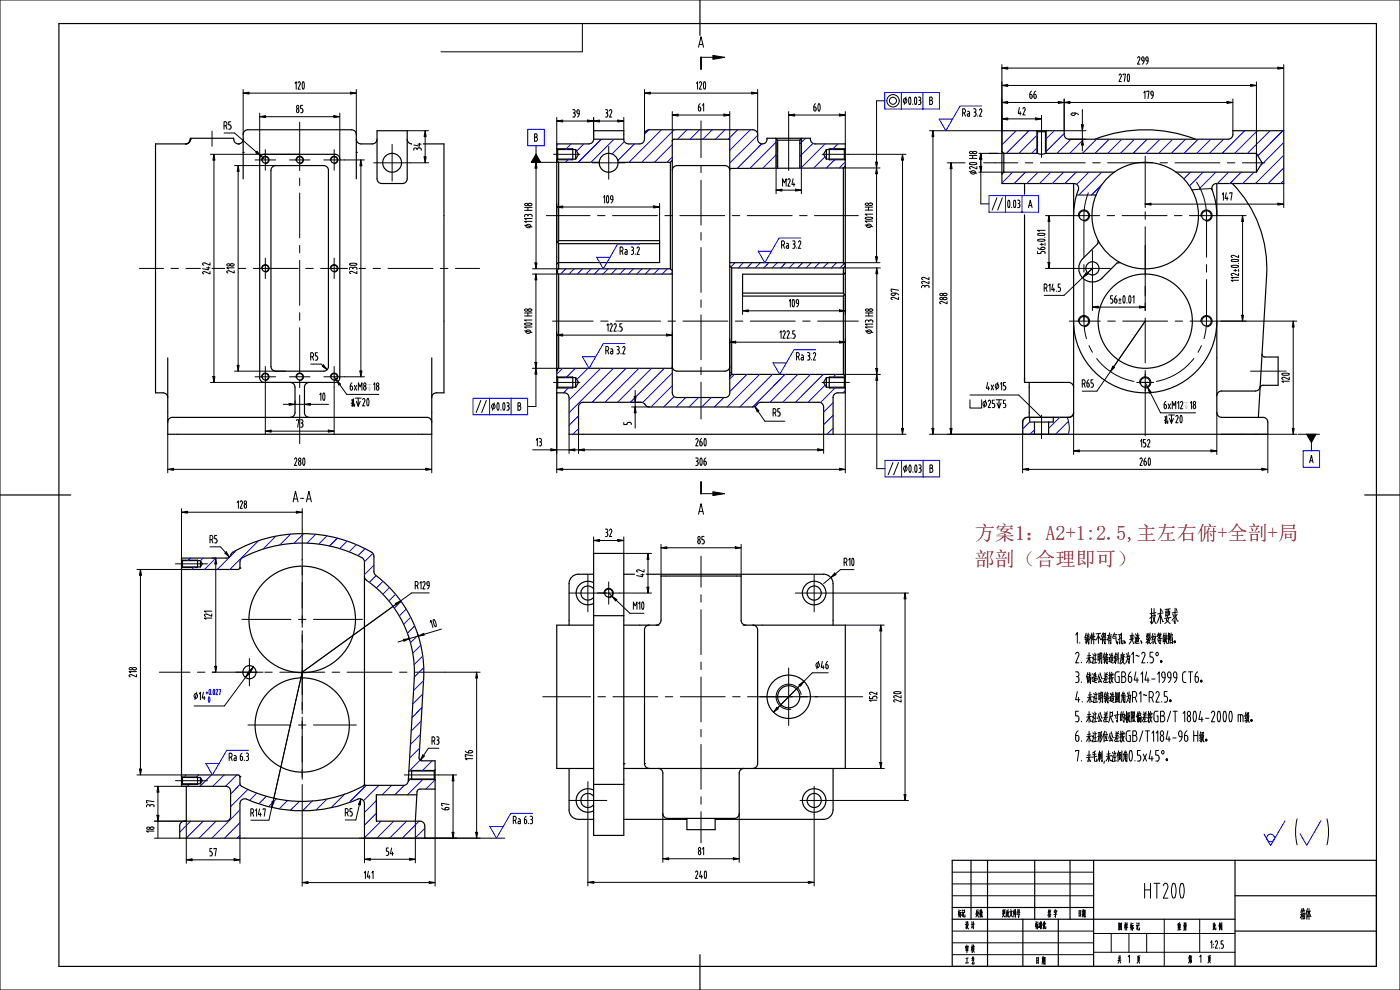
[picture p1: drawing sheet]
<svg xmlns="http://www.w3.org/2000/svg" width="594mm" height="420mm" viewBox="0 0 594 420" stroke-linecap="round" stroke-linejoin="round" font-family="sans-serif">
<g fill="none" stroke="#000" stroke-width=".5">
<path d="M80.8 59.1l-.6 1.4-1.4 .6M80.8 59.1a1.99 1.99 0 0 1-2 1.9M103.2 59.1a2.02 2.02 0 0 1-2.3 2 2.02 2.02 0 0 1-1.7-2.4h-18.4v.4M151.2 59.1l.6 1.4 1.4 .6 5.3-.1 1.2-.9 .3-1M160 55.5h12.8v20.4l-.3 1-.7 .7-1 .3h-8.8l-1-.3-.8-.7-.2-1zM172.8 59.1l.6 1.4 1.4 .6M251.9 59.1a1.99 1.99 0 0 1-2.1 1.9h-13.6v54.5M251.9 59.1h12.8M251.9 59.1v-3.6h12.8v3.6M264.7 59.1a1.99 1.99 0 0 0 1.9 1.9l4.8 .1 1.5-.6a3.7 3.7 0 0 0 .6-3.5 1.99 1.99 0 0 1 1.9-1.9h44a1.99 1.99 0 0 1 2.1 1.9v2.1M285.2 59.9l.3-.6 .6-.2h23.5v107.6a1.91 1.91 0 0 1-2 1.9h-20.4a1.99 1.99 0 0 1-2-1.9v-106.8M321.4 59.1a2.01 2.01 0 0 0 2.2 1.9 2.01 2.01 0 0 0 1.8-2.3h18.5v.9l.5 .9 1.4 .6"/>
<path d="M329.1 58.7l.8 .8M329.9 59.5v10.9M329.9 59.5h9.4M339.3 59.5v10.9M340.2 58.7l-.9 .8M439.8 55.5l.4 .4M440.2 55.9h3.4M440.2 55.9v9.2M443.6 55.9v9.2M444 55.5l-.4 .4M464.6 59.1a58.8 58.8 0 0 1 42.6 0M523.1 57v-1.5h21.6v22.4h-28.6a2 2 0 0 0-1.8 2.7"/>
<path d="M523.1 57.1l-.6 1.4-1.4 .6h-67.6l-1.4-.6a3.2 3.2 0 0 1-.6-3h-26.4v22.4h30.5M78.8 61h-12.8v105.7h3.7l1.2 .9 .3 1.1M103.2 75.9v-19.3a2 2 0 0 1 2-1.5h43.9a2.41 2.41 0 0 1 2.1 2.7v18.1M142.2 65.5l1.4 .5 .6 1.4v92.9l-.6 1.4-1.4 .6M142.2 65.5h-30l-1.4 .5-.6 1.5v93.3l1 1.2 1 .3 30-.1M174.8 61h13.6v105.7h-3.8l-1.2 .9-.2 1.1M236.2 63l.4 .4M236.2 68.1l.8 .8M236.6 63.4h7.6M236.6 67.5h7.6M236.6 67.5l-.4 .4M236.6 63.4v4.1"/>
<path d="M237 68.9h17.3M237 68.9v33.2M243 63.1v4.7M244.2 63.4l1.3 2.1-1.3 2M244.2 63.4v4.1M254.3 68.9a4 4 0 0 0 3.9 4.1 4 4 0 0 0 4-4.1M262.2 68.9h22.2M262.2 68.9a4 4 0 0 0-4-3.8 4 4 0 0 0-4 3.8M284.4 68.9v45.1M285.2 68.1l-.8 .8M285.2 72.3l.6-1.5 1.4-.5 20.4-.1 1.5 .6 .5 1.5M345.8 61h12.8v105.7h-3.7l-.9 .5-.5 .9v16.1h-112l-.1-16.1-.5-.9-.9-.5h-3.8v-9.6"/>
<path d="M350.6 63.4h7.6M350.6 67.5h7.6M350.6 63.4l-1.2 2.1 1.2 2M350.6 63.4v4.1M351.8 63.1v4.7M357.8 71.3l-48.2 .2M357.8 71.3v40.1l.8 .9M358.2 67.5l.4 .4M358.2 63.4v4.1M358.6 70.4l-.8 .9M358.6 63l-.4 .4M425.1 64.2l.8 .9"/>
<path d="M425.9 65.1v7.9M425.9 65.1h14.3M425.9 73h46.9M425.9 73l-.8 .8M440.2 65.1l1.4 .3 2-.3M443.6 65.1h89.5M455.5 77.9v13.6M455.6 77.9a2.16 2.16 0 0 1 2 1.3 2.16 2.16 0 0 1-.4 2.2l-1.3 5.2-.4 4.9M472.8 73.1a22.6 22.6 0 0 0 2.5 38.3M472.8 73a22.7 22.7 0 0 1 26.2 0h34.1M499 73.1a22.6 22.6 0 0 1 6.1 30.3 22.6 22.6 0 0 1-29.8 8M516.3 77.9l.1 97.7 .9 1.2 1 .3h18.1l.9 .5 .5 .9 .1 5.7h-104v-5.1"/>
<path d="M522.9 77.9a51.6 51.6 0 0 1 14.5 39M533.1 65.1v7.9M533.1 65.1l2.4 4-2.4 3.9M455.5 91.5l-.1 84.1-.9 1.2-1 .3h-17.6M514.1 80l1.5 5.1 .7 6.4M236.2 102.7l.5 .1M236.2 115.3h.1M236.7 102.8l.3 .6M237 102.1l-.3 .7M237 102.1h42.9v9.3h-42.9l-.8 .6M237 114h47.4M237 114l-.8 .8"/>
<path d="M237 116.3h48.2M237 103.4v10.6M237 103.4h42.9M284.4 114l.8 .8M309.6 112.9l.8 .8M310.4 113.7h47.4M310.4 113.7v45.1M357.8 113.7v10.6M358.6 115.7l-.8 .6h-42.7v9.3h42.7M358.6 112.9l-.8 .8M465.9 102.1l-.1 1.3-6.4 6.4a5.8 5.8 0 0 0 0 8.2 5.8 5.8 0 0 0 8.2-.1l6.4-6.4 1.2-.1M537.4 116.9l-3.5 60.2"/>
<path d="M315.1 124.3h42.7M357.8 125.6v33.2M357.8 124.3l.4 .7M358.2 125l.4 .1M358.2 125l-.4 .6M455.5 136.3a30.4 30.4 0 0 0 30.4 30.4 30.4 30.4 0 0 0 30.4-30.4M71.2 151.8v32.4h112v-32.4M115 155.4v-83.7l1-1.2 1-.2 20.4-.1 1.4 .6 .6 1.5-.1 83.1M115 155.5l.6 1.4 1.4 .6M117 157.5h20.4M139.4 155.5l-.6 1.4-1.4 .6M236.2 157.3h.1"/>
<path d="M236.2 159.8l.4 .4M237 156.2h48.2M243 159.9v4.7M285.2 155.5l.6 1.4 1.4 .6M287.2 157.5h20.4M309.6 155.5l-.5 1.4-1.5 .6M310.4 158.8h47.4M310.4 158.8l-.8 .8M351.8 159.9v4.7M357.8 158.8l.8 .8M358.6 159.8l-.4 .4M535.5 150.2a1.2 1.2 0 0 0 1.2 1.3h5.6v12h-6.7l-.8 .5-.2 .6"/>
<path d="M71.2 179.1l.6-1.5 1.4-.5h108l1.4 .5 .6 1.5M123.2 162.3l1 .2 .9 1.2 .1 11.3-.6 1.5-1.4 .6M131.2 162.3l-1 .2-1 1.2v11.4l.6 1.4 1.4 .6M236.6 164.3h7.6M236.6 160.2h7.6M236.6 164.3l-.4 .4M236.6 160.2v4.1M244.2 160.2l1.3 2-1.3 2.1M244.2 160.2v4.1M347.4 170.7h-24.8l-.6 .2-1.5 1.4-1.1 .4h-44a3.4 3.4 0 0 1-2.4-1.7l-.6-.3h-25l-1 .2-.7 .7-.3 1.1 .1 11.5M347.4 170.7l1.5 .5 .5 1.5M349.5 172.7v11.5"/>
<path d="M350.6 164.3h7.6M350.6 160.2l-1.2 2 1.2 2.1M350.6 160.2h7.6M350.6 160.2v4.1M358.2 164.3l.4 .4M358.2 160.2v4.1M434.7 160.3v1.9l18.8 .1 1.4 .5 .6 1.5M435.9 177.1l-1.4 .5-.6 1.5M436.7 162.2v14.9M534.7 164l-.7 1.3-1.3 .6h-14.9l-1.2 1-.3 1M251.9 234.8h12.8v119.6h-12.8zM251.8 249.8a3 3 0 0 0-4.4-.4 3 3 0 0 0 0 4.4 3 3 0 0 0 4.4-.4"/>
<path d="M251.8 247.2a5 5 0 0 0-7.4 4.4 5 5 0 0 0 7.4 4.4M251.9 243.6h-6.5a4 4 0 0 0-4 4l.1 17.6M264.7 243.6h84.8M349.4 243.6a4 4 0 0 1 4 4l.1 17.6M251.9 265.2h-15.7v60.8h15.7M251.9 261.2h12.8M264.7 265.2h10.7M279.6 265.2h-4.2a2.68 2.68 0 0 0-1.9 3.2v55.6M314.4 263.2l.6 1.4 1.4 .6M314.5 263.2v-18.8h-34l-.1 18.8-.5 1.4-1.5 .6M315.3 265.2h43.3v60.8h-39.1M319.4 265.2l1.5 .6 .5 1.4"/>
<path d="M321.5 267.2v56.8M241.5 326l-.1 17.6a4 4 0 0 0 4 4h6.5M251.8 337.8a3 3 0 0 0-4.4-.4 3 3 0 0 0 0 4.4 3 3 0 0 0 4.4-.4M251.8 335.2a5 5 0 0 0-7.4 4.4 5 5 0 0 0 7.4 4.4M251.9 332.8h12.8M264.7 326h54.7M273.4 324l.6 1.4 1.4 .6M279.2 326l1.5 .6 .5 1.4v17.2M315.6 326l-1.4 .6-.6 1.4v17.2M321.4 324l-.5 1.4-1.5 .6M353.5 326l-.1 17.6a4 4 0 0 1-4 4M264.7 347.6h26.7"/>
<path d="M281.2 345.2l.6 1.4 1.5 .6h28.3l1.5-.6 .5-1.4M291.4 347.2v4.8h12v-4.8M303.4 347.6h46.1"/>
<circle cx="112.6" cy="67.9" r="1.36"/>
<circle cx="127.2" cy="67.9" r="1.36"/>
<circle cx="141.8" cy="67.9" r="1.36"/>
<circle cx="166.4" cy="69.1" r="4"/>
<circle cx="459.9" cy="91.5" r="2.04"/>
<circle cx="511.9" cy="91.5" r="2.04"/>
<circle cx="112.6" cy="113.9" r="1.36"/>
<circle cx="141.8" cy="113.9" r="1.36"/>
<circle cx="463.5" cy="113.9" r="2.8"/>
<circle cx="459.9" cy="136.3" r="2.04"/>
<circle cx="485.9" cy="136.3" r="20"/>
<circle cx="511.9" cy="136.3" r="2.04"/>
<circle cx="112.6" cy="159.9" r="1.36"/>
<circle cx="127.2" cy="159.9" r="1.36"/>
<circle cx="141.8" cy="159.9" r="1.36"/>
<circle cx="485.9" cy="162.3" r="2.04"/>
<circle cx="258.2" cy="251.6" r="1.7"/>
<circle cx="345.4" cy="251.6" r="5"/>
<circle cx="345.4" cy="251.6" r="3"/>
<circle cx="334.6" cy="295.6" r="9.2"/>
<circle cx="334.6" cy="295.6" r="4.7"/>
<circle cx="345.4" cy="339.6" r="5"/>
<circle cx="345.4" cy="339.6" r="3"/>
</g>
<g fill="none" stroke="#00f" stroke-width=".42">
<path d="M255.1 59.1l-9.8 9.8M260.5 59.1l-9.8 9.8M275.2 55.1l-1.7 1.8M280.7 55.1l-13.8 13.8M286.1 55.1l-13.9 13.8M291.4 55.1l-4 4M296.8 55.1l-4 4M302.2 55.1l-4 4M307.6 55.1l-4 4M313 55.1l-4 4M318.4 55.1l-8.8 8.7M321.5 57.4l-11.9 11.8"/>
<path d="M325.5 58.7l-.1 .1M329.9 59.6l-11.7 11.8M341.7 58.7l-2.4 2.3M425.7 55.5l-.6 .6M431.1 55.5l-6 6M436.5 55.5l-9.6 9.6M440.2 57.1l-7.9 8M447.3 55.5l-3.7 3.6M451.5 56.6l-7.9 7.9M454.5 59.1l-6 6M459.8 59.1l-6 6M465.2 59.1l-6 6"/>
<path d="M470.6 59.1l-6 6M476 59.1l-6 6M481.4 59.1l-6 6M486.8 59.1l-6 6M492.2 59.1l-6 6M497.6 59.1l-6.1 6M503 59.1l-6.1 6M508.4 59.1l-6 6M513.7 59.1l-6 6M519.1 59.1l-6 6M528.1 55.5l-9.6 9.6M533.5 55.5l-9.6 9.6"/>
<path d="M538.9 55.5l-9.6 9.6M544.3 55.5l-10.6 10.5M236.9 61l-.7 .8M241.2 67.5l-1.3 1.4M242.3 61l-2.3 2.4M247.7 61l-3 3.1M264.9 60l-5.3 5.3M269.2 61l-7.1 7.2M285.2 61.3l-7.6 7.6M285.2 66.6l-2.2 2.3M323.1 61l-10.3 10.5M329.9 65l-6.3 6.4"/>
<path d="M329.9 70.4l-.9 1M344.9 60.8l-5.6 5.6M350.1 61l-10.3 10.3M350.1 66.5l-4.9 4.8M354.4 67.5l-3.8 3.8M355.4 61l-2.3 2.4M358.6 68.7l-2.5 2.6M429.7 73l-4.6 4.7M435.1 73l-4.8 4.9M440.2 62.5l-2.5 2.6M440.4 73l-4.7 4.9M445.8 73l-4.8 4.9"/>
<path d="M451.3 73l-4.9 4.9M456.6 73l-4.8 4.9M462 73l-5.2 5.2M467.4 73l-9.7 9.7M467.5 78.4l-4.4 4.3M499.7 73l-.3 .3M505.1 73l-2.8 2.9M510.5 73l-5.8 5.9M515.9 73l-7.2 7.3M521.3 73l-4.8 4.9M526.6 73l-4.7 4.9M532.1 73l-4.8 4.9"/>
<path d="M544.7 60.4l-10 10M544.7 65.8l-12.1 12.1M544.7 71.2l-6.7 6.7M544.7 76.6l-1.3 1.3M240 114l-2.2 2.3M243.6 114l-2.2 2.3M247.2 114l-2.2 2.3M250.8 114l-2.2 2.3M254.4 114l-2.2 2.3M258 114l-2.2 2.3M261.6 114l-2.2 2.3M265.2 114l-2.2 2.3"/>
<path d="M268.8 114l-2.3 2.3M272.3 114l-2.1 2.3M275.9 114l-2.1 2.3M279.6 114l-2.2 2.3M283.2 114l-2.3 2.3M285.2 115.6l-.7 .7M311.9 111.4l-1.9 1.9M315.4 111.4l-2.2 2.3M319 111.4l-2.2 2.3M322.6 111.4l-2.2 2.3M326.2 111.4l-2.2 2.3M329.8 111.4l-2.2 2.3"/>
<path d="M333.4 111.4l-2.2 2.3M337 111.4l-2.2 2.3M340.6 111.4l-2.2 2.3M344.2 111.4l-2.2 2.3M347.8 111.4l-2.3 2.3M351.3 111.4l-2.2 2.3M354.9 111.4l-2.1 2.3M358.2 111.8l-1.8 1.9M238.7 156.2l-2.5 2.5M244.1 156.2l-4 4M249.5 156.2l-4.8 4.8M254.9 156.2l-13.4 13.5"/>
<path d="M260.2 156.2l-18.7 18.9M265.7 156.2l-14.4 14.5M271.1 156.2l-14.5 14.5M276.5 156.2l-14.5 14.5M281.8 156.2l-14.4 14.5M285.2 158.2l-12.5 12.6M311.6 158.8l-2 2M316.9 158.8l-7.3 7.4M322.3 158.8l-13.8 13.9M327.7 158.8l-13.8 13.9M333.1 158.8l-13.8 13.9M338.5 158.8l-11.8 11.9"/>
<path d="M343.9 158.8l-11.8 11.9M349.2 158.8l-11.7 11.9M354.6 158.8l-1.3 1.4M241.5 164.3l-2.4 2.4M245.5 176.5l-4 4M285.2 163.6l-9 9.1M286 168.2l-4.4 4.5M291 168.6l-4 4.1M296.4 168.6l-4 4.1M301.8 168.6l-4.1 4.1M307.1 168.6l-4 4.1M350.1 163.4l-7.3 7.3"/>
<path d="M353.5 170.8l-4 4M353.5 176.2l-4 4M354.6 164.3l-6.5 6.5M358.6 165.6l-1 1.1M245.5 181.8l-2.5 2.4M353.5 181.6l-2.7 2.6"/>
</g>
<g fill="#000">
<circle cx="80.8" cy="59.1" r=".25"/>
<circle cx="101.2" cy="61" r=".25"/>
<circle cx="103.2" cy="64.7" r=".25"/>
<circle cx="151.2" cy="64.7" r=".25"/>
<circle cx="236.2" cy="115.3" r=".25"/>
<circle cx="236.2" cy="157.3" r=".25"/>
<circle cx="309.6" cy="158.1" r=".25"/>
<circle cx="264.7" cy="324" r=".25"/>
<circle cx="273.5" cy="324" r=".25"/>
</g>
<g fill="none" stroke="#000" stroke-width=".42">
<path d="M329.3 58.8v12.6M340 58.8v12.5M439.9 55.6v9.5M443.9 55.6v9.5M236.3 63.1h6.7M236.3 67.8h6.7M351.8 63.1h6.7M351.8 67.8h6.7M514 80l-8.3 .6M456.8 82.7h8.2M236.3 159.9h6.7M351.8 159.9h6.7"/>
<path d="M236.3 164.6h6.7M351.8 164.6h6.7M339.9 294.7a5.3 5.3 0 0 0-6.2-4.4 5.3 5.3 0 0 0-4.3 6.2 5.3 5.3 0 0 0 6.2 4.4"/>
</g>
<path d="M514 80h.1" fill="none" stroke="#000" stroke-width=".42"/>
<g fill="none" stroke="#000" stroke-width=".42">
<path d="M231.8 91.5h18.5M253.5 91.5h3.2M259.9 91.5h19M282.1 91.5h3.2M288.4 91.5h19.1M310.7 91.5h3.1M317 91.5h19.1M339.2 91.5h3.2M345.6 91.5h18.6M234.4 136.2h17.3M254.9 136.2h3.1M261.2 136.2h19.1"/>
<path d="M283.4 136.2h3.2M289.8 136.2h19M312 136.2h3.2M318.4 136.2h19M340.6 136.2h3.2M346.9 136.2h17.3"/>
</g>
<path d="M225.9 68.9h11.1M227.4 68.9l.4 2.5h-.8zM227.4 71.4v40.1M225.9 114h11.1M227 111.5h.8l-.4 2.5z" fill="none" stroke="#000" stroke-width=".42"/>
<path d="M227.4 68.9l.4 2.5h-.8zM227 111.5h.8l-.4 2.5z" fill="#000"/>
<path d="M222 85.9h4.3v11.1h-4.3z" fill="none" stroke="#fff" stroke-width=".42"/>
<path d="M222 85.9h4.3v11.1h-4.3z" fill="#fff"/>
<path d="M236.2 115.5l.8 .8v39.9l-.8 .9z" fill="none" stroke="#000" stroke-width=".5"/>
<path d="M225.9 116.3h11.1M227.4 116.3l.4 2.5h-.8zM227.4 118.8v35M225.9 156.2h11.1M227 153.8h.8l-.4 2.4z" fill="none" stroke="#000" stroke-width=".42"/>
<path d="M227.4 116.3l.4 2.5h-.8zM227 153.8h.8l-.4 2.4z" fill="#000"/>
<path d="M222 130.7h4.2v11.1h-4.2z" fill="none" stroke="#fff" stroke-width=".42"/>
<path d="M222 130.7h4.2v11.1h-4.2z" fill="#fff"/>
<path d="M329.9 70.4v1M339.3 70.4v.9M309.6 111.4h48.2" fill="none" stroke="#000" stroke-width=".5"/>
<g fill="none" stroke="#000" stroke-width=".42">
<path d="M273.5 39.5l2.4-.4v.8zM273.5 38v20M275.9 39.5h43M318.9 39.1l2.6 .4-2.6 .4zM321.5 38v20M285.2 48.8l2.5-.4v.9zM285.2 47.3v12.6M287.7 48.8h19.4M307.1 48.4l2.5 .4-2.5 .5zM309.6 47.3v11.8M329.3 58.8v23.4M334.6 48.8l2.6-.4v.9z"/>
<path d="M334.6 47.3v10.3M337.2 48.8h19M340 58.8v23.4M356.2 48.4l2.4 .4-2.4 .5zM358.6 47.3v13.7M360 65.5h24.4M382.9 65.5l.4 2.5h-.8zM382.9 68v113.7M236.2 87.8l2.6-.4v.8zM236.2 86.3v16.4M238.8 87.8h38.6M277.4 87.4l2.5 .4-2.5 .4z"/>
<path d="M279.9 86.3v15.8M329.3 80.7l2.5-.5v.9zM337.5 80.2l2.5 .5-2.5 .4zM357.8 113.7h15.7M372 113.7l.4 2.5h-.8zM372 116.2v40.1M315.1 131.9l2.5-.4v.8zM315.1 125.6v7.8M317.6 131.9h38.6M356.2 131.5l2.4 .4-2.4 .4zM358.6 125.1v8.3M236.2 142.2l2.6-.5v.9z"/>
<path d="M236.2 140.7v16.4M238.8 142.2h44M282.8 141.7l2.4 .5-2.4 .4zM285.2 140.7v15.5M309.6 145.2l2.6-.5v.9zM309.6 143.6v16M312.2 145.2h44M356.2 144.7l2.4 .5-2.4 .4zM357.8 158.8h15.7M358.6 143.6v16M371.6 156.3h.8l-.4 2.5zM236.2 166.7v33.9"/>
<path d="M268 170.7h4M268 172.7h7.4M269.1 168.1h.8l-.4 2.6zM269.5 172.7l.4 2.4h-.8zM269.5 165.6v2.5M269.5 170.7v10.9M320.3 172.5l1.7 1.8-.7 .5zM321.7 174.5l2.8 4.2h8.5M358.6 166.7v33.9M226 190.8h15.5M233.7 190.4l2.5 .4-2.5 .5zM236.2 199.1l2.6-.4v.8z"/>
<path d="M238.8 199.1h117.4M241.5 190.8l2.4-.4v.9zM241.5 184.2v8.2M243.9 190.8h2.5M245.5 190.8l2.5-.4v.9zM245.5 184.2v8.2M248 190.8h99M347 190.4l2.5 .4-2.5 .5zM349.5 184.2v8.2M353.5 184.2h30.9M356.2 198.7l2.4 .4-2.4 .4zM382.5 181.7h.8l-.4 2.5z"/>
</g>
<g fill="#000">
<path d="M273.5 39.5l2.4-.4v.8zM318.9 39.1l2.6 .4-2.6 .4zM285.2 48.8l2.5-.4v.9zM307.1 48.4l2.5 .4-2.5 .5zM334.6 48.8l2.6-.4v.9zM356.2 48.4l2.4 .4-2.4 .5zM382.9 65.5l.4 2.5h-.8zM236.2 87.8l2.6-.4v.8zM277.4 87.4l2.5 .4-2.5 .4zM329.3 80.7l2.5-.5v.9zM337.5 80.2l2.5 .5-2.5 .4zM372 113.7l.4 2.5h-.8z"/>
<path d="M315.1 131.9l2.5-.4v.8zM356.2 131.5l2.4 .4-2.4 .4zM236.2 142.2l2.6-.5v.9zM282.8 141.7l2.4 .5-2.4 .4zM309.6 145.2l2.6-.5v.9zM356.2 144.7l2.4 .5-2.4 .4zM371.6 156.3h.8l-.4 2.5zM269.1 168.1h.8l-.4 2.6zM269.5 172.7l.4 2.4h-.8zM320.3 172.5l1.7 1.8-.7 .5zM233.7 190.4l2.5 .4-2.5 .5zM236.2 199.1l2.6-.4v.8z"/>
<path d="M241.5 190.8l2.4-.4v.9zM245.5 190.8l2.5-.4v.9zM347 190.4l2.5 .4-2.5 .5zM356.2 198.7l2.4 .4-2.4 .4zM382.5 181.7h.8l-.4 2.5z"/>
</g>
<path d="M334.6 57.6v14.7M348.8 65.5h11.2M348.7 162.2h11.7" fill="none" stroke="#000" stroke-width=".42"/>
<path d="M366.7 130.7h4.1v11.1h-4.1z" fill="none" stroke="#fff" stroke-width=".42"/>
<path d="M366.7 130.7h4.1v11.1h-4.1z" fill="#fff"/>
<path d="M357.7 71.3h15.7M371.9 71.3l.4 2.4h-.8zM371.9 73.7v35.3M357.8 111.4h15.6M371.5 109h.8l-.4 2.4z" fill="none" stroke="#000" stroke-width=".42"/>
<path d="M371.9 71.3l.4 2.4h-.8zM371.5 109h.8l-.4 2.4z" fill="#000"/>
<path d="M366.6 85.8h4.1v11.1h-4.1z" fill="none" stroke="#fff" stroke-width=".42"/>
<path d="M366.6 85.8h4.1v11.1h-4.1z" fill="#fff"/>
<g fill="none" stroke="#000" stroke-width=".42">
<path d="M236.2 51.3l2.6-.4v.9zM236.2 49.8v11.2M238.8 51.3h10.5M249.3 50.9l2.6 .4-2.6 .5zM251.9 51.3l2.5-.4v.9zM251.9 49.8v9.3M254.4 51.3h7.7M262.1 50.9l2.6 .4-2.6 .5zM264.7 49.8v5.7M518.1 91.5h10.6M527.2 91.5l.4 2.5h-.8zM527.2 94v39.7"/>
<path d="M518.1 136.2h10.6M526.8 133.7h.8l-.4 2.5z"/>
</g>
<path d="M236.2 51.3l2.6-.4v.9zM249.3 50.9l2.6 .4-2.6 .5zM251.9 51.3l2.5-.4v.9zM262.1 50.9l2.6 .4-2.6 .5zM527.2 91.5l.4 2.5h-.8zM526.8 133.7h.8l-.4 2.5z" fill="#000"/>
<g fill="none" stroke="#000" stroke-width=".42">
<path d="M441.9 54v12.8M422.3 69.1h9.6M435.1 69.1h3.1M441.4 69.1h19.1M463.6 69.1h3.2M470 69.1h19M485.9 66.3v20.4M492.2 69.1h3.2M498.6 69.1h19M507.7 77.3a26 26 0 0 1 4.1 16.6M520.8 69.1h3.2M527.1 69.1h9.6"/>
<path d="M453.1 91.5h13.4M461.8 81.8l-1.2 3.8-.6 3.9-.1 19.6M469.7 91.5h3.2M476.1 91.5h19M485.9 89.9v3.2M485.9 96.2v29.2M498.3 91.5h3.2M504.6 91.5h13.5M511.9 91.5v17.6M459.9 112.3v3.2M459.9 118.6v17.6M511.9 112.3v3.2"/>
<path d="M511.9 118.6v17.6M453.7 136.2h13.2M470 136.2h3.2M476.4 136.2h19M485.9 128.6v3.2M485.9 134.9v19.1M498.6 136.2h3.2M505 136.2h13.1M485.9 157.2v3.1M485.9 163.5v21.3"/>
</g>
<path d="M521.9 107.9h4.1v11.9h-4.1z" fill="none" stroke="#fff" stroke-width=".42"/>
<path d="M521.9 107.9h4.1v11.9h-4.1z" fill="#fff"/>
<path d="M460.8 115.8l.6 .6-2.1 1.4zM463.5 113.9l-12 11.4h-8.5M463.5 130.3l2.5-.4v.8zM463.5 121.4v10.4M466 130.3h17.4M483.4 129.9l2.5 .4-2.5 .4zM485.9 121.4v10.4" fill="none" stroke="#000" stroke-width=".42"/>
<path d="M460.8 115.8l.6 .6-2.1 1.4zM463.5 130.3l2.5-.4v.8zM483.4 129.9l2.5 .4-2.5 .4z" fill="#000"/>
<path d="M455.9 113.9h15.2M463.5 106.3v15.1" fill="none" stroke="#000" stroke-width=".42"/>
<path d="M470.9 124.9h10.5v4.2h-10.5z" fill="none" stroke="#fff" stroke-width=".42"/>
<path d="M470.9 124.9h10.5v4.2h-10.5z" fill="#fff"/>
<path d="M443.6 91.5h9.5M445.1 91.5l.4 2.5h-.8zM445.1 94v17.3M443.6 113.9h12.3M444.7 111.3h.8l-.4 2.6z" fill="none" stroke="#000" stroke-width=".42"/>
<path d="M445.1 91.5l.4 2.5h-.8zM444.7 111.3h.8l-.4 2.6z" fill="#000"/>
<path d="M439.7 97.4h4.2v10.5h-4.2z" fill="none" stroke="#fff" stroke-width=".42"/>
<path d="M439.7 97.4h4.2v10.5h-4.2z" fill="#fff"/>
<g fill="none" stroke="#000" stroke-width=".42">
<path d="M90 55.7v6.4M127.2 51.8v20.6M297.4 51.3v15.6M108.2 67.9h8.7M112.6 63.5v8.7M122.8 67.9h8.7M127.2 75.5v3.2M137.4 67.9h8.8M141.8 63.5v8.7M158.5 69.1h15.7M166.4 61.3v15.5M234.8 65.5h11.2"/>
<path d="M297.4 70.1v3.1M297.4 76.4v19.1M127.2 81.9v19M297.4 98.6v3.2M59.1 113.9h10.3M72.5 113.9h3.2M78.9 113.9h19M101.1 113.9h3.2M107.5 113.9h19M112.6 109.5v8.7M127.2 104.1v3.2M127.2 110.5v19"/>
<path d="M129.7 113.9h3.2M136 113.9h19.1M141.8 109.5v8.7M158.3 113.9h3.1M164.6 113.9h19.1M186.8 113.9h3.2M193.2 113.9h10.3M297.4 105v19M127.2 132.7v3.2M127.2 139v19.1M297.4 127.2v3.2M297.4 133.6v19"/>
<path d="M108.2 159.9h8.7M112.6 155.5v8.7M122.8 159.9h8.7M137.4 159.9h8.8M141.8 155.5v8.7M297.4 155.8v3.2M530.6 157.5h15.1M127.2 161.3v3.1M127.2 167.6v20.6M234.8 162.2h11.2M297.4 162.1v15.7M441.9 176.1v10"/>
<path d="M128.2 224.6v13M297.4 236v13.1M128.2 240.7v3.2M128.2 247.1v19M241.5 251.6h21.4M249.4 243.6v16M258.3 246.9v9.4M297.4 252.3v3.2M297.4 258.7v19M337.5 251.6h16M345.4 243.6v16M128.2 269.3v3.2"/>
<path d="M128.2 275.7v19M67.6 285.2h13M83.8 285.2h3.2M90.1 285.2h19.1M112.4 285.2h3.1M118.7 285.2h19.1M128.2 297.9v3.2M140.9 285.2h3.2M147.3 285.2h19M169.5 285.2h3.2M175.9 285.2h12.9M230.3 295.6h20.2"/>
<path d="M253.7 295.6h3.2M260 295.6h19.1M282.3 295.6h3.1M288.6 295.6h19.1M297.4 280.9v3.2M297.4 287.2v19.1M310.8 295.6h3.2M317.2 295.6h48.8M334.6 283.4v24.4M128.2 304.2v19.1M297.4 309.5v3.1M297.4 315.8v19.1"/>
<path d="M74.4 331.2h13.6M128.2 326.5v3.1M128.2 332.8v13M171.6 328.8h14.4M241.5 339.6h16M249.4 331.6v16M297.4 338v3.2M339.4 339.6h12M345.4 333.6v12M297.4 344.4v13.2"/>
</g>
<g fill="none" stroke="#000" stroke-width=".42">
<path d="M103.2 39.5l2.5-.4v.8zM103.2 38v19M105.7 39.5h43M148.7 39.1l2.5 .4-2.5 .4zM151.2 38v19M425.1 28.9l2.5-.4v.8zM425.1 36.3l2.5-.5v.9zM425.1 27.4v36.8M427.6 28.9h114.6M427.6 36.3h103M530.6 35.8l2.5 .5-2.5 .4zM533.1 34.7v30.4"/>
<path d="M542.2 28.5l2.5 .4-2.5 .4zM544.7 27.4v28.1M99.5 56.4l9.3 8.1M110.2 49.5l2.5-.4v.8zM110.2 48v19.9M112.7 49.5h29M141.7 49.1l2.5 .4-2.5 .4zM144.2 48v19.9M172.8 55.5h9.1M180.4 55.5l.4 2.4h-.9zM180.4 57.9v8.6M394.4 55.5h30.7"/>
<path d="M395.8 55.5l.4 2.4h-.8zM395.8 57.9v123.8M425.1 43.5l2.5-.4v.8zM425.1 50.4l2.5-.4v.9zM427.6 43.5h21.4M427.6 50.4h11.8M439.4 50l2.5 .4-2.5 .5zM441.9 49v5M449 43.1l2.5 .4-2.5 .4zM451.5 43.5l2.5-.4v.8zM451.5 42v13.5h9.3M453.5 59.1h7.3"/>
<path d="M454 43.5h66.6M458.8 53h.9l-.5 2.5zM459.2 59.1l.5 2.5h-.9zM459.2 46.5v12.6M520.6 43.1l2.5 .4-2.5 .4zM523.1 42v13.5M89.3 65.5h37.9M90.8 65.5l.4 2.5h-.9zM90.8 68v91.8M99.5 70.2h20.6M101 70.2l.4 2.5h-.8zM101 72.7v82.3"/>
<path d="M109.1 64.2l1.5 1.9-2.1-1.3zM110.6 66.1l1.6 1.3M146.2 67.9h8.4M153.1 67.9l.5 2.4h-.9zM153.1 70.3v87.1M174.2 69.1h7.7M179.9 66.5h.9l-.4 2.6zM403.5 69.1l.5 2.5h-.9zM403.5 71.6v110.1M459.2 61.6v2.4M544.7 77.9v10.2M485.9 86.6l2.5-.4v.8z"/>
<path d="M485.9 86.3v1.8M488.4 86.6h53.8M542.2 86.2l2.5 .4-2.5 .4zM485.9 136.2l-20.5 29.7M518.1 136.2h32.1M548.7 136.2l.4 2.6h-.8zM548.7 138.8v42.9M90.3 159.8h.9l-.4 2.4zM99.5 157.5h21.7M100.6 155h.8l-.4 2.5zM136.3 154.5l.7 .6M137.3 154.8l1.5 2-2.1-1.4z"/>
<path d="M146.2 159.9h8.4M152.7 157.4h.9l-.5 2.5zM472.2 155.3l.7 .5-1.8 1.9zM89.3 162.2h33.9M112.6 164.2v20.2M120.2 171.5h2.5M122.7 171.1l2.5 .4-2.5 .4zM125.2 170v1.5h4M129.2 171.5l2.5-.4v.8zM129.2 170v1.5M131.7 171.5h7.7M141.8 164.2v20.2"/>
<path d="M455.5 175v17.8M516.3 175v17.8M71.2 199.1l2.5-.4v.8zM71.2 184.2v16.4M73.7 199.1h106.9M112.6 182.9l2.5-.4v.8zM115.1 182.9h24.2M139.3 182.5l2.5 .4-2.5 .4zM180.6 198.7l2.6 .4-2.6 .4zM183.2 184.2v16.4M394.4 184.2h39.5v16.4M395.4 181.7h.8l-.4 2.5z"/>
<path d="M403.1 181.7h.9l-.5 2.5zM433.9 199.1l2.5-.4v.8zM436.4 199.1h99M455.5 191.3l2.5-.4v.8zM458 191.3h55.8M513.8 190.9l2.5 .4-2.5 .4zM518.1 184.2h32.1M535.4 198.7l2.5 .4-2.5 .4zM537.9 184.2v16.4M548.3 181.7h.8l-.4 2.5zM77 217.3l2.5-.4v.8zM77 215.8v21"/>
<path d="M79.5 217.3h46.2M125.7 216.9l2.5 .4-2.5 .4zM128.2 215.8v8.8M90 236.8h1.5M91.5 236.8l.4 2.5h-.8zM91.5 239.3v43.4M93.6 232l2.1 2.4M95.4 234.7l.6-.6 1.3 2.2zM251.9 229.3l2.5-.4v.8zM251.9 227.8v7M254.4 229.3h7.7M262.1 228.9l2.6 .4-2.6 .4z"/>
<path d="M264.7 227.8v7M280.5 232.4l2.5-.4v.8zM280.5 230.9v13.5M283 232.4h29M312 232l2.5 .4-2.5 .4zM314.5 230.9v13.5M58.1 241.6h18.9M59.6 241.6l.4 2.5h-.8zM59.6 244.1v82.2M167.7 256l2.3-1.1-1.8 1.8zM174.7 251.5l-46.5 33.7-14.1 62.8M353.5 251.6h32"/>
<path d="M384 251.6l.4 2.5h-.8zM384 254.1v83M171.1 271.3l2.5-.3-2.2 1.1zM171.2 271.7l-2.3 .7M173.2 269.5l.6 2.1M177 268.4l.7 2M177.5 269.8l2.3-1.1 .2 .8zM187.3 266.9l-13.7 4.1M90 285.2h1.5M91.1 282.7h.8l-.4 2.5zM104.1 287.4l-8.9 12.1h-12.9M107.5 282.9l-1.8 2.5"/>
<path d="M188.8 285.2h14.9M202.2 285.2l.4 2.5h-.8zM202.2 287.7v65.4M181.8 317.4l-2.1 3.1M58.1 328.8h18.9M59.2 326.3h.8l-.4 2.5zM65.5 333.6h13.5M67 333.6l.5 2.5h-.9zM67 336.1v9.8M115.5 340l.8 .2-1 2.3zM153.1 338.9l-.2 2.6-.8-.2zM179.4 320.3l.7 .4-1.8 1.9z"/>
<path d="M184.6 334.8v41.2M186 328.8h7.8M192.2 328.8l.4 2.5h-.8zM192.2 331.3v21.8M351.4 339.6h34.1M383.6 337.1h.8l-.4 2.5zM65.5 348.4h13.5v17.9M65.5 355.6h10.8M66.6 345.9h.9l-.5 2.5zM67 348.4v7.2M101.8 355.6v10.7M128.2 345.8v30.2"/>
<path d="M152.5 341.4l-1.5 6.5M154.6 355.6v10.5M176.2 348.4v17.7M180.2 355.6h23.5M191.8 353.1h.8l-.4 2.5zM201.8 353.1h.8l-.4 2.5zM249.4 347.6v28.3M281.2 345.2v20.6M313.6 345.2v20.6M345.4 345.6v30.3M79 364.8l2.5-.5v.9zM81.5 364.8h17.8"/>
<path d="M99.3 364.3l2.5 .5-2.5 .4zM128.2 374.4l2.5-.4v.8zM130.7 374.4h51.4M154.6 364.5l2.5-.4v.9zM157.1 364.5h16.6M173.7 364.1l2.5 .4-2.5 .5zM182.1 374l2.5 .4-2.5 .4zM249.4 374.3l2.6-.4v.8zM252 374.3h91M281.2 364.3l2.5-.4v.9zM283.7 364.3h27.4M311.1 363.9l2.5 .4-2.5 .5z"/>
<path d="M343 373.9l2.4 .4-2.4 .4z"/>
</g>
<g fill="#000">
<path d="M103.2 39.5l2.5-.4v.8zM148.7 39.1l2.5 .4-2.5 .4zM425.1 28.9l2.5-.4v.8zM425.1 36.3l2.5-.5v.9zM530.6 35.8l2.5 .5-2.5 .4zM542.2 28.5l2.5 .4-2.5 .4zM110.2 49.5l2.5-.4v.8zM141.7 49.1l2.5 .4-2.5 .4zM180.4 55.5l.4 2.4h-.9zM395.8 55.5l.4 2.4h-.8zM425.1 43.5l2.5-.4v.8zM425.1 50.4l2.5-.4v.9z"/>
<path d="M439.4 50l2.5 .4-2.5 .5zM449 43.1l2.5 .4-2.5 .4zM451.5 43.5l2.5-.4v.8zM458.8 53h.9l-.5 2.5zM459.2 59.1l.5 2.5h-.9zM520.6 43.1l2.5 .4-2.5 .4zM90.8 65.5l.4 2.5h-.9zM101 70.2l.4 2.5h-.8zM109.1 64.2l1.5 1.9-2.1-1.3zM153.1 67.9l.5 2.4h-.9zM179.9 66.5h.9l-.4 2.6zM403.5 69.1l.5 2.5h-.9z"/>
<path d="M485.9 86.6l2.5-.4v.8zM542.2 86.2l2.5 .4-2.5 .4zM548.7 136.2l.4 2.6h-.8zM90.3 159.8h.9l-.4 2.4zM100.6 155h.8l-.4 2.5zM137.3 154.8l1.5 2-2.1-1.4zM152.7 157.4h.9l-.5 2.5zM472.2 155.3l.7 .5-1.8 1.9zM122.7 171.1l2.5 .4-2.5 .4zM129.2 171.5l2.5-.4v.8zM71.2 199.1l2.5-.4v.8zM112.6 182.9l2.5-.4v.8z"/>
<path d="M139.3 182.5l2.5 .4-2.5 .4zM180.6 198.7l2.6 .4-2.6 .4zM395.4 181.7h.8l-.4 2.5zM403.1 181.7h.9l-.5 2.5zM433.9 199.1l2.5-.4v.8zM455.5 191.3l2.5-.4v.8zM513.8 190.9l2.5 .4-2.5 .4zM535.4 198.7l2.5 .4-2.5 .4zM548.3 181.7h.8l-.4 2.5zM77 217.3l2.5-.4v.8zM125.7 216.9l2.5 .4-2.5 .4zM91.5 236.8l.4 2.5h-.8z"/>
<path d="M95.4 234.7l.6-.6 1.3 2.2zM251.9 229.3l2.5-.4v.8zM262.1 228.9l2.6 .4-2.6 .4zM280.5 232.4l2.5-.4v.8zM312 232l2.5 .4-2.5 .4zM59.6 241.6l.4 2.5h-.8zM167.7 256l2.3-1.1-1.8 1.8zM384 251.6l.4 2.5h-.8zM171.1 271.3l2.5-.3-2.2 1.1zM177.5 269.8l2.3-1.1 .2 .8zM91.1 282.7h.8l-.4 2.5zM202.2 285.2l.4 2.5h-.8z"/>
<path d="M59.2 326.3h.8l-.4 2.5zM67 333.6l.5 2.5h-.9zM115.5 340l.8 .2-1 2.3zM179.4 320.3l.7 .4-1.8 1.9zM192.2 328.8l.4 2.5h-.8zM383.6 337.1h.8l-.4 2.5zM66.6 345.9h.9l-.5 2.5zM153.1 338.9l-.2 2.6-.8-.2zM191.8 353.1h.8l-.4 2.5zM201.8 353.1h.8l-.4 2.5zM79 364.8l2.5-.5v.9zM99.3 364.3l2.5 .5-2.5 .4z"/>
<path d="M128.2 374.4l2.5-.4v.8zM154.6 364.5l2.5-.4v.9zM173.7 364.1l2.5 .4-2.5 .5zM182.1 374l2.5 .4-2.5 .4zM249.4 374.3l2.6-.4v.8zM281.2 364.3l2.5-.4v.9zM311.1 363.9l2.5 .4-2.5 .5zM343 373.9l2.4 .4-2.4 .4z"/>
</g>
<g fill="none" stroke="#000" stroke-width=".42">
<path d="M0 0h594v420h-594zM247.1 10v12h-60M401.9 69.1h7.5M417.3 69.1h5M452.8 177.1l.4 1.2a11.2 11.2 0 0 1 .1 5.9M77.2 237.6h6.6M77.2 240.8h6.6M77.2 332.8h6.6M77.2 329.6h6.6M174.7 330.7h9.6M174.7 326.8h9.6M404 375h60"/>
<path d="M404 370h60M404 400h60M404 395h60M404 380h60M464 396h60M471.5 396v8M479 396v8M486.5 396v8M494 390v20M509 390v14M404 405h60M464 404h60"/>
</g>
<g fill="none" stroke="#000" stroke-width=".5">
<path d="M433.9 179.1v5.1h19.4M435.9 177.1l-1.4 .5-.6 1.5M436.9 177.1v2h10v-2M438.9 179.1v5.1M444.9 179.1v5.1M455.5 175.1l-.6 1.4-1.4 .6h-17.6M77 237.4l.4 .4M77.4 237.8h7.6M77.4 237.8v2.7M83.8 237.6v3.2M85 237.8l.9 1.4-.9 1.3M85 237.8v2.7"/>
<path d="M158.6 236l-.4-1.2a57.8 57.8 0 0 0-59.9-.1l-.9 1.5-1.4 .6h-19v96.8h2v14.8h-.8M158.6 236v6.5M77 241.6h24M77.4 240.5l-.4 .4M77.4 240.5h7.6M101.8 241l.1-3.1 .3-.8a53.3 53.3 0 0 1 52 0l.4 1.3v94.8M101.8 240.8l-.2 .5-.6 .3M154.6 244.5l.3 1.1a48.2 48.2 0 0 1 20.8 42.4l-2.2 39.1M158.6 242.5l.3 1a52.2 52.2 0 0 1 20.8 44.7M179.7 288.2l-1.9 33.7 .4 .6 .7 .3h5.7v12h-6.4a1.21 1.21 0 0 0-1.3 1.1l-.7 12.5a3.6 3.6 0 0 1 3.4 .6l.6 1.4v5.2h-103.9v-5.8l.9-1.1 1-.3M77 329.4l.4 .4M77 328.8h24"/>
<path d="M77.4 332.5l-.4 .4M77.4 332.5h7.6M77.4 329.8h7.6M77.4 329.8v2.7M83.8 329.6v3.2M85 329.8l.9 1.4-.9 1.3M85 329.8v2.7M101 328.8l.6 .2 .2 .6M101.8 329.5v3M101.8 332.5l.7 1M154.6 332.7l-.4 .7M154.6 333.2a54.7 54.7 0 0 1-52.1 .3"/>
<path d="M173.2 331.3l-.6 1.4-1.4 .5h-16.6M173.3 330.5h11M173.5 327.1l-.3 4.2M173.5 327.1h10.8M174.7 326.8v3.9M184.3 330.5l.3 .4M184.3 327.1v3.4M184.6 326.7l-.3 .4M101.8 340.9v14.7M101.8 340.9a2 2 0 0 1 2.8-1.9 59.9 59.9 0 0 0 48-.1l1.4 .6 .6 1.4M154.6 340.9v14.7"/>
<circle cx="128.2" cy="262.8" r="22.6"/>
<circle cx="105.8" cy="285.2" r="2.8"/>
<circle cx="128.2" cy="307.6" r="20"/>
</g>
<g fill="none" stroke="#00f" stroke-width=".42">
<path d="M436.9 179l-3 3M449.6 177.1l-4.7 4.6M453.3 178.7l-5.5 5.5M438.9 182.4l-1.9 1.8M453.3 184.1l-.1 .1M80.8 236.8l-1 1M86.2 236.8l-1.2 1.1M91.5 236.8l-4.7 4.8M100.3 233.5l-8.1 8.1M109.7 229.3l-12.2 12.3M117 227.5l-5.5 5.5M123.3 226.6l-4.6 4.6"/>
<path d="M128.9 226.4l-4.1 4.1M134 226.7l-3.7 3.7M138.7 227.3l-3.5 3.5M143.2 228.3l-3.4 3.3M147.3 229.6l-3.2 3.2M151.2 231l-3.1 3.1M154.8 232.8l-3 2.9M158.2 234.8l-3.6 3.5M158.6 239.8l-4 4M82.4 240.5l-1 1.1M159.6 244.2l-2.9 2.8M162.5 246.6l-2.8 2.9"/>
<path d="M165.3 249.3l-2.8 2.8M167.8 252.1l-2.8 2.9M170.2 255.2l-2.9 2.8M172.3 258.4l-2.9 2.9M174.2 261.9l-3 3M175.9 265.5l-3 3.1M177.4 269.5l-3.3 3.2M178.6 273.7l-3.4 3.4M179.4 278.3l-3.7 3.6M179.4 294.4l-4.3 4.3M179.7 288.7l-4.2 4.2M179.8 283.2l-4 4.1"/>
<path d="M178.1 317.3l-4.3 4.3M178.4 311.6l-4.3 4.3M178.7 305.9l-4.3 4.2M179 300.2l-4.2 4.2M78.9 328.8l-1 1M80.6 332.5l-1.1 1.1M84.3 328.8l-1 1M89.7 328.8l-4.8 4.8M95.1 328.8l-4.8 4.8M100.5 328.8l-4.8 4.8M101.9 332.8l-4.1 4M105.2 334.9l-7.4 7.3"/>
<path d="M109 336.5l-3.1 3.1M113 337.8l-3.2 3.2M117.3 338.9l-3.3 3.3M122 339.6l-3.6 3.5M127 340l-3.8 3.7M132.5 339.8l-4.1 4.2M138.8 339l-4.7 4.7M146.2 336.9l-5.7 5.8M155.3 333.2l-7.3 7.3M159.7 339.6l-5.1 5.1M160.7 333.2l-6.5 6.5M166.1 333.2l-4 4"/>
<path d="M171.5 333.2l-4 4M174.2 330.5l-1 1M178.3 322.5l-4.6 4.6M179.3 330.7l-6.4 6.5M183.3 322.8l-4.2 4.3M184.6 330.8l-3.9 4M80.9 348.4l-4.6 4.6M86.3 348.4l-7.3 7.2M91.6 348.4l-7.2 7.2M101.8 343.6l-11.9 12M101.8 349l-6.6 6.6M101.8 354.4l-1.2 1.2"/>
<path d="M159.7 345l-5.1 5M161.7 348.4l-7.1 7M167.1 348.4l-7.2 7.2M172.5 348.4l-7.2 7.2M177.9 348.4l-7.2 7.2M180.2 351.4l-4.1 4.2"/>
</g>
<g fill="#000">
<circle cx="101.8" cy="241" r=".25"/>
<circle cx="101.8" cy="329.5" r=".25"/>
<circle cx="154.6" cy="333.2" r=".25"/>
</g>
<g fill="none" stroke="#000" stroke-width=".5">
<path d="M297 0v15M25 10h559v400h-559zM0 210h30M579 210h15M79 333.6h16.8l1 .3 .8 .7 .2 1v10.8l-.6 1.4-1.4 .6h-16.8M176.9 337.2h-17.2v11.2h16.5M412 365v25M419 365v45M439 365v25M454 365v25M464 365v45M524 365v45"/>
<path d="M584 365h-180v45M404 390h120M404 385h60M434 390v20M449 390v20M524 395h60M524 380h60M297 405v15"/>
</g>
<path d="M82 292.1h12.2v6.3h-12.2z" fill="none" stroke="#fff" stroke-width=".42"/>
<path d="M82 292.1h12.2v6.3h-12.2z" fill="#fff"/>
<path d="M488.1 166.6l4.3 8.5h14.9M352.5 245l-3 2.6M354.2 243.1l.5 .7-2.2 1.2zM356.6 241.6l-2.2 1.9M358.6 265.2h16.6M373.7 265.2l.4 2.5h-.8zM373.7 267.7v55.8M105.3 285.2l.7 .5-1.9 1.7zM105.7 284.7l1.8-1.8-1.2 2.3zM107.5 282.9l-3.4 4.5M358.6 326h16.6M373.3 323.5h.8l-.4 2.5z" fill="none" stroke="#000" stroke-width=".42"/>
<path d="M354.2 243.1l.5 .7-2.2 1.2zM373.7 265.2l.4 2.5h-.8zM105.3 285.2l.7 .5-1.9 1.7zM105.7 284.7l1.8-1.8-1.2 2.3zM373.3 323.5h.8l-.4 2.5z" fill="#000"/>
<path d="M457.5 91.7a2.4 2.4 0 0 1 2.1-2.6 2.4 2.4 0 0 1 2.7 2.1 2.4 2.4 0 0 1-2.1 2.6M509.5 91.7a2.4 2.4 0 0 1 2.1-2.6 2.4 2.4 0 0 1 2.7 2.1 2.4 2.4 0 0 1-2.1 2.6M457.5 136.5a2.4 2.4 0 0 1 2.1-2.6 2.4 2.4 0 0 1 2.7 2.1 2.4 2.4 0 0 1-2.1 2.6M509.5 136.5a2.4 2.4 0 0 1 2.1-2.6 2.4 2.4 0 0 1 2.7 2.1 2.4 2.4 0 0 1-2.1 2.6M483.5 162.5a2.4 2.4 0 0 1 2.1-2.6 2.4 2.4 0 0 1 2.7 2.1 2.4 2.4 0 0 1-2.1 2.6" fill="none" stroke="#000" stroke-width=".42"/>
<path d="M485.9 158.6v7.2M482.3 162.2h7.2" fill="none" stroke="#000" stroke-width=".42"/>
<path d="M493.6 169.8h14v4.2h-14z" fill="none" stroke="#fff" stroke-width=".42"/>
<path d="M493.6 169.8h14v4.2h-14z" fill="#fff"/>
<path d="M144.2 163.2l2.9 4.1h13.6M485.9 162.2l1.1 2.2M487 164.4l1.5 2.1-.8 .3z" fill="none" stroke="#000" stroke-width=".42"/>
<path d="M487 164.4l1.5 2.1-.8 .3z" fill="#000"/>
<path d="M111 68a1.6 1.6 0 0 1 1.4-1.7 1.6 1.6 0 0 1 1.8 1.4 1.6 1.6 0 0 1-1.4 1.7M125.6 68a1.6 1.6 0 0 1 1.4-1.7 1.6 1.6 0 0 1 1.8 1.4 1.6 1.6 0 0 1-1.4 1.7M140.2 68a1.6 1.6 0 0 1 1.4-1.7 1.6 1.6 0 0 1 1.8 1.4 1.6 1.6 0 0 1-1.4 1.7M111 114a1.6 1.6 0 0 1 1.4-1.7 1.6 1.6 0 0 1 1.8 1.4 1.6 1.6 0 0 1-1.4 1.7M140.2 114a1.6 1.6 0 0 1 1.4-1.7 1.6 1.6 0 0 1 1.8 1.4 1.6 1.6 0 0 1-1.4 1.7M111 160a1.6 1.6 0 0 1 1.4-1.7 1.6 1.6 0 0 1 1.8 1.4 1.6 1.6 0 0 1-1.4 1.7M125.6 160a1.6 1.6 0 0 1 1.4-1.7 1.6 1.6 0 0 1 1.8 1.4 1.6 1.6 0 0 1-1.4 1.7M140.2 160a1.6 1.6 0 0 1 1.4-1.7 1.6 1.6 0 0 1 1.8 1.4 1.6 1.6 0 0 1-1.4 1.7" fill="none" stroke="#000" stroke-width=".42"/>
<path d="M148.2 161.9h12.9v4.3h-12.9z" fill="none" stroke="#fff" stroke-width=".42"/>
<path d="M148.2 161.9h12.9v4.3h-12.9z" fill="#fff"/>
<g fill="none" stroke="#000" stroke-width=".42">
<path d="M414.6 73h11.3M414.6 65.1h11.3M415.7 70.5h.9l-.4 2.5zM416.2 65.1l.4 2.4h-.9zM141.8 159.9l.9 1.3M142.7 161.2l1.8 1.8-.7 .4zM411.5 167.6h20.7l9.7 9.5M264.7 234.8h11.8M274.9 234.8l.4 2.5h-.8zM274.9 237.3v11.8M258.3 251.6l1.4 1.4M259.7 253l2.1 1.4-.6 .6z"/>
<path d="M261.5 254.7l5.8 5.5M262.9 251.6h13.6M274.5 249.1h.8l-.4 2.5zM339 290.6l2.1-1.6-1.5 2.1zM344.7 285.4l-16.5 16.7 11.1-11.3M329.6 300.1l.7 .6-2.1 1.4z"/>
</g>
<path d="M415.7 70.5h.9l-.4 2.5zM416.2 65.1l.4 2.4h-.9zM142.7 161.2l1.8 1.8-.7 .4zM274.9 234.8l.4 2.5h-.8zM259.7 253l2.1 1.4-.6 .6zM274.5 249.1h.8l-.4 2.5zM339 290.6l2.1-1.6-1.5 2.1zM329.6 300.1l.7 .6-2.1 1.4z" fill="#000"/>
<path d="M256.3 251.8a2 2 0 0 1 1.7-2.2 2 2 0 0 1 2.2 1.8 2 2 0 0 1-1.7 2.2" fill="none" stroke="#000" stroke-width=".42"/>
<g fill="none" stroke="#000" stroke-width=".42">
<path d="M375.4 42.8h-3.5v26M376.3 42.8a2.62 2.62 0 0 1 2.6-2.7 2.62 2.62 0 0 1 2.6 2.7M227.4 65.4l2 3.5h-4zM227.4 61.9v3.5M371.5 68.8h.8l-.4 2.5zM416.2 65.1l.4 2.4h-.9zM416.2 67.5v19h3.4M419.6 65.1h3.7M227.4 156.2l.4 2.5h-.8zM227.4 158.7v13.8h-3.5M550.7 184.2h9.2M554.4 184.2h4l-2 3.5z"/>
<path d="M556.4 187.7v3.5M153.1 355.6h61.1"/>
</g>
<path d="M227.4 65.4l2 3.5h-4zM371.5 68.8h.8l-.4 2.5zM416.2 65.1l.4 2.4h-.9zM227.4 156.2l.4 2.5h-.8zM554.4 184.2h4l-2 3.5z" fill="#000"/>
<g fill="none" stroke="#00f" stroke-width=".42">
<path d="M375.4 39.3h23.2v7h-23.2zM223.9 54.8h7v7.1h-7zM416.6 44.9h-9.2l-6.1 10.6-2.8-5h5.6M419.6 83v7h7v-7h14v7h-7v-7M271.3 103.6h-9.3l-6 10.4-2.9-4.8h5.7M339.8 101h-9.2l-6.1 10.4-2.8-4.8h5.7M265.2 145.7h-9.2l-6.1 10.5-2.8-4.8h5.6M346 148.4h-9.1l-6.1 10.4-2.8-4.8h5.6M200.7 168.9v7.1h23.2v-7.1h-16.2M552.9 191.2h7v7.1h-7zM105.4 318.3h-9.2l-6.1 10.5-2.8-4.9h5.7M226 345.1h-9.3l-6 10.5-2.9-4.9h5.7"/>
<path d="M545.2 348.3l-6.1 10.4-2.8-4.8M560.5 348.1l-6.1 10.5-2.8-4.9"/>
<circle cx="539.1" cy="355.5" r="1.63"/>
</g>
<path d="M434.7 77.9v4.5M434.7 91.1v71.1" fill="none" stroke="#000" stroke-width=".5"/>
<g fill="none" stroke="#000" stroke-width=".42">
<path d="M251.3 69.1h13.9M258.3 62.1v13.9M460 133.9v4.9l1 4.9M511.8 133.9v4.9l-1 4.9M462.1 146.6l1.4 2.9M465.3 152.1a26 26 0 0 0 15.9 9.7M506.5 152.1a26 26 0 0 1-15.9 9.7M509.7 146.6l-1.4 2.9M484.3 162.2h3.2M74.4 239.2h13.6M128.2 237.2v20.8M102.6 262.8h20.8"/>
<path d="M105.8 279.4v11.6M126.6 262.8h3.2M128.2 261.2v3.1M128.2 267.5v35.3M133 262.8h20.8M100 285.2h11.6M105.2 307.6h18.2M126.6 307.6h3.2M128.2 306v3.2M128.2 312.4v18.2M133 307.6h18.2"/>
</g>
<path d="M410.8 63.9h4.2v10.4h-4.2z" fill="none" stroke="#fff" stroke-width=".42"/>
<path d="M410.8 63.9h4.2v10.4h-4.2z" fill="#fff"/>
<path d="M297.4 24.3h5.1M302.5 23.5l4.9 .8-4.9 .9zM372 158.8l.4 2.6h-.8zM372 161.4v37.4h3.5M297.4 209.4h5.1M302.5 208.6l4.9 .8-4.9 .8z" fill="none" stroke="#000" stroke-width=".42"/>
<path d="M302.5 23.5l4.9 .8-4.9 .9zM372 158.8l.4 2.6h-.8zM302.5 208.6l4.9 .8-4.9 .8z" fill="#000"/>
<path d="M375.5 195.3v7h23.2v-7h-16.2" fill="none" stroke="#00f" stroke-width=".42"/>
<path d="M297.4 24.3v5M297.4 204.5v4.9" fill="none" stroke="#000" stroke-width=".8"/>
<g font-size="14">
<text x="548.7" y="357.9">(</text>
<text x="561.7" y="357.9">)</text>
</g>
<g font-size="9.8">
<text x="487.7" y="264.7">技术要求</text>
<text x="484.9" y="381.3">HT200</text>
</g>
<g font-size="8.6" fill="#f00">
<text x="413.6" y="229.1">方案1：A2+1:2.5,主左右俯+全剖+局</text>
<text x="413.5" y="240.2">部剖（合理即可）</text>
</g>
<g font-size="7">
<text x="295.9" y="20.3">A</text>
<text x="123.8" y="213.2">A-A</text>
<text x="295.9" y="218.4">A</text>
<text x="455.8" y="273.1">1.铸件不得有气孔、夹渣、裂纹等缺陷。</text>
<text x="455.8" y="281.5">2.未注明铸造斜度为1~2.5°。</text>
<text x="455.8" y="289.8">3.铸造公差按GB6414-1999 CT6。</text>
<text x="455.8" y="298.1">4.未注明铸造圆角为R1~R2.5。</text>
<text x="455.8" y="306.5">5.未注公差尺寸的极限偏差按GB/T 1804-2000 m级。</text>
<text x="455.8" y="314.8">6.未注形位公差按GB/T1184-96 H级。</text>
<text x="455.8" y="323.1">7.去毛刺</text>
<text x="469" y="323.1">,未注倒角0.5x45°。</text>
<text x="551.5" y="390">箱体</text>
</g>
<g font-size="4.9">
<text x="482.3" y="27.4">299</text>
<text x="474.4" y="34.7">270</text>
<text x="124.8" y="38">120</text>
<text x="295.1" y="38">120</text>
<text x="436.6" y="42">66</text>
<text x="484.9" y="42">179</text>
<text x="125.4" y="48">85</text>
<text x="296" y="47.3">61</text>
<text x="344.9" y="47.3">60</text>
<text x="375.9" y="44.5">r</text>
<text x="394.1" y="44.5">B</text>
<text x="242.7" y="49.8">39</text>
<text x="256.5" y="49.8">32</text>
<text x="408" y="49.5">Ra 3.2</text>
<text x="431.6" y="49">42</text>
<text x="457.8" y="49.3" transform="rotate(-90 457.8 49.3)">9</text>
<text x="94.7" y="55">R5</text>
<text x="178.9" y="64.1" transform="rotate(-90 178.9 64.1)">34</text>
<text x="226.4" y="60.1">B</text>
<text x="414.6" y="74.3" transform="rotate(-90 414.6 74.3)">Ø20 H8</text>
<text x="331.7" y="79.2">M24</text>
<text x="255.7" y="86.3">109</text>
<text x="436" y="88.3">A</text>
<text x="518.2" y="85.1">147</text>
<text x="225.9" y="97" transform="rotate(-90 225.9 97)">Ø113H8</text>
<text x="370.4" y="96.9" transform="rotate(-90 370.4 96.9)">Ø101H8</text>
<text x="331.3" y="105.5">Ra 3.2</text>
<text x="443.6" y="108" transform="rotate(-90 443.6 108)">56±0.01</text>
<text x="262.7" y="108.1">Ra 3.2</text>
<text x="89.3" y="116.6" transform="rotate(-90 89.3 116.6)">242</text>
<text x="99.5" y="116.2" transform="rotate(-90 99.5 116.2)">218</text>
<text x="151.6" y="116.5" transform="rotate(-90 151.6 116.5)">230</text>
<text x="525.7" y="119.8" transform="rotate(-90 525.7 119.8)">112±0.02</text>
<text x="394.4" y="122.5" transform="rotate(-90 394.4 122.5)">322</text>
<text x="442.7" y="123.8">R14.5</text>
<text x="334.5" y="130.4">109</text>
<text x="381.4" y="127.4" transform="rotate(-90 381.4 127.4)">297</text>
<text x="402" y="129.3" transform="rotate(-90 402 129.3)">288</text>
<text x="470.8" y="128.8">56±0.01</text>
<text x="225.9" y="141.8" transform="rotate(-90 225.9 141.8)">Ø101 H8</text>
<text x="257.1" y="140.7">122.5</text>
<text x="330.6" y="143.6">122.5</text>
<text x="370.5" y="141.8" transform="rotate(-90 370.5 141.8)">Ø113 H8</text>
<text x="131.5" y="152.9">R5</text>
<text x="256.6" y="150.3">Ra 3.2</text>
<text x="337.5" y="152.9">Ra 3.2</text>
<text x="148.2" y="165.7">6xM8</text>
<text x="158.1" y="165.7">18</text>
<text x="418.2" y="165.6">4xØ15</text>
<text x="458.8" y="164.4">R65</text>
<text x="547.2" y="162.6" transform="rotate(-90 547.2 162.6)">120</text>
<text x="135.3" y="170">10</text>
<text x="148.9" y="172.3">孔x20</text>
<text x="411.3" y="173.1">vØ25x5</text>
<text x="493.6" y="173.6">6xM12</text>
<text x="504.7" y="173.6">18</text>
<text x="201.7" y="174.1">f</text>
<text x="219.4" y="174.2">B</text>
<text x="327.7" y="176.7">R5</text>
<text x="493.9" y="179.6">孔x20</text>
<text x="125.4" y="181.4">73</text>
<text x="268" y="180.5" transform="rotate(-90 268 180.5)">5</text>
<text x="227.1" y="189.4">13</text>
<text x="294.8" y="189.4">260</text>
<text x="483.6" y="189.8">152</text>
<text x="124.6" y="197.6">280</text>
<text x="294.8" y="197.6">306</text>
<text x="483.3" y="197.6">260</text>
<text x="555.3" y="196.5">A</text>
<text x="376.5" y="200.5">f</text>
<text x="394.2" y="200.5">B</text>
<text x="100.3" y="215.8">128</text>
<text x="256.5" y="227.8">32</text>
<text x="88.7" y="230.5">R5</text>
<text x="295.7" y="230.9">85</text>
<text x="273.5" y="245" transform="rotate(-90 273.5 245)">42</text>
<text x="357.8" y="240.2">R10</text>
<text x="175.8" y="250">R129</text>
<text x="90" y="263.1" transform="rotate(-90 90 263.1)">121</text>
<text x="268.4" y="258.7">M10</text>
<text x="182.9" y="266.6" transform="rotate(-17 182.9 266.6)">10</text>
<text x="58.1" y="287.5" transform="rotate(-90 58.1 287.5)">218</text>
<text x="345.8" y="284">Ø46</text>
<text x="82" y="297">Ø14</text>
<text x="372.2" y="297.9" transform="rotate(-90 372.2 297.9)">152</text>
<text x="382.5" y="298.2" transform="rotate(-90 382.5 298.2)">220</text>
<text x="182.9" y="315.9">R3</text>
<text x="96.9" y="322.8">Ra 6.3</text>
<text x="200.7" y="322.7" transform="rotate(-90 200.7 322.7)">176</text>
<text x="65.5" y="342.7" transform="rotate(-90 65.5 342.7)">37</text>
<text x="106" y="346.4">R147</text>
<text x="146.1" y="346.3">R5</text>
<text x="190.7" y="343.9" transform="rotate(-90 190.7 343.9)">67</text>
<text x="65.5" y="353.5" transform="rotate(-90 65.5 353.5)">18</text>
<text x="217.4" y="349.6">Ra 6.3</text>
<text x="88.7" y="363.3">57</text>
<text x="163.6" y="363.1">54</text>
<text x="296" y="362.8">81</text>
<text x="154.2" y="372.9">141</text>
<text x="294.7" y="372.9">240</text>
<text x="406.4" y="389.1">标记</text>
<text x="413.9" y="389.1">处数</text>
<text x="424.6" y="389.1">更改文件号</text>
<text x="444.1" y="389.1">签字</text>
<text x="457" y="389.1">日期</text>
<text x="409.1" y="394.1">设计</text>
<text x="438.8" y="394.1">标准化</text>
<text x="474.1" y="394.7">图样标记</text>
<text x="499.1" y="394.6">重量</text>
<text x="514.1" y="394.6">比例</text>
<text x="409.1" y="404.2">审</text>
<text x="411.8" y="404.2">核</text>
<text x="513.3" y="402.5">1:2.5</text>
<text x="409.1" y="409.1">工艺</text>
<text x="439.1" y="409.1">日期</text>
<text x="474.2" y="408.6">共 1 页</text>
<text x="504.2" y="408.6">第 1 页</text>
</g>
<g font-size="4.9" fill="#00f">
<text x="382.9" y="44.5">Ø0.03</text>
<text x="420.6" y="88.2">f</text>
<text x="427.2" y="88.3">0.03</text>
<text x="208.2" y="174.2">Ø0.03</text>
<text x="383" y="200.5">Ø0.03</text>
</g>
<g font-size="3.9">
<text x="155.7" y="165.7">b</text>
<text x="502.2" y="173.6">b</text>
</g>
<g font-size="3.5" fill="#00f">
<text x="87.1" y="294.8">+0.027</text>
<text x="88.1" y="298">0</text>
</g>
</svg>
